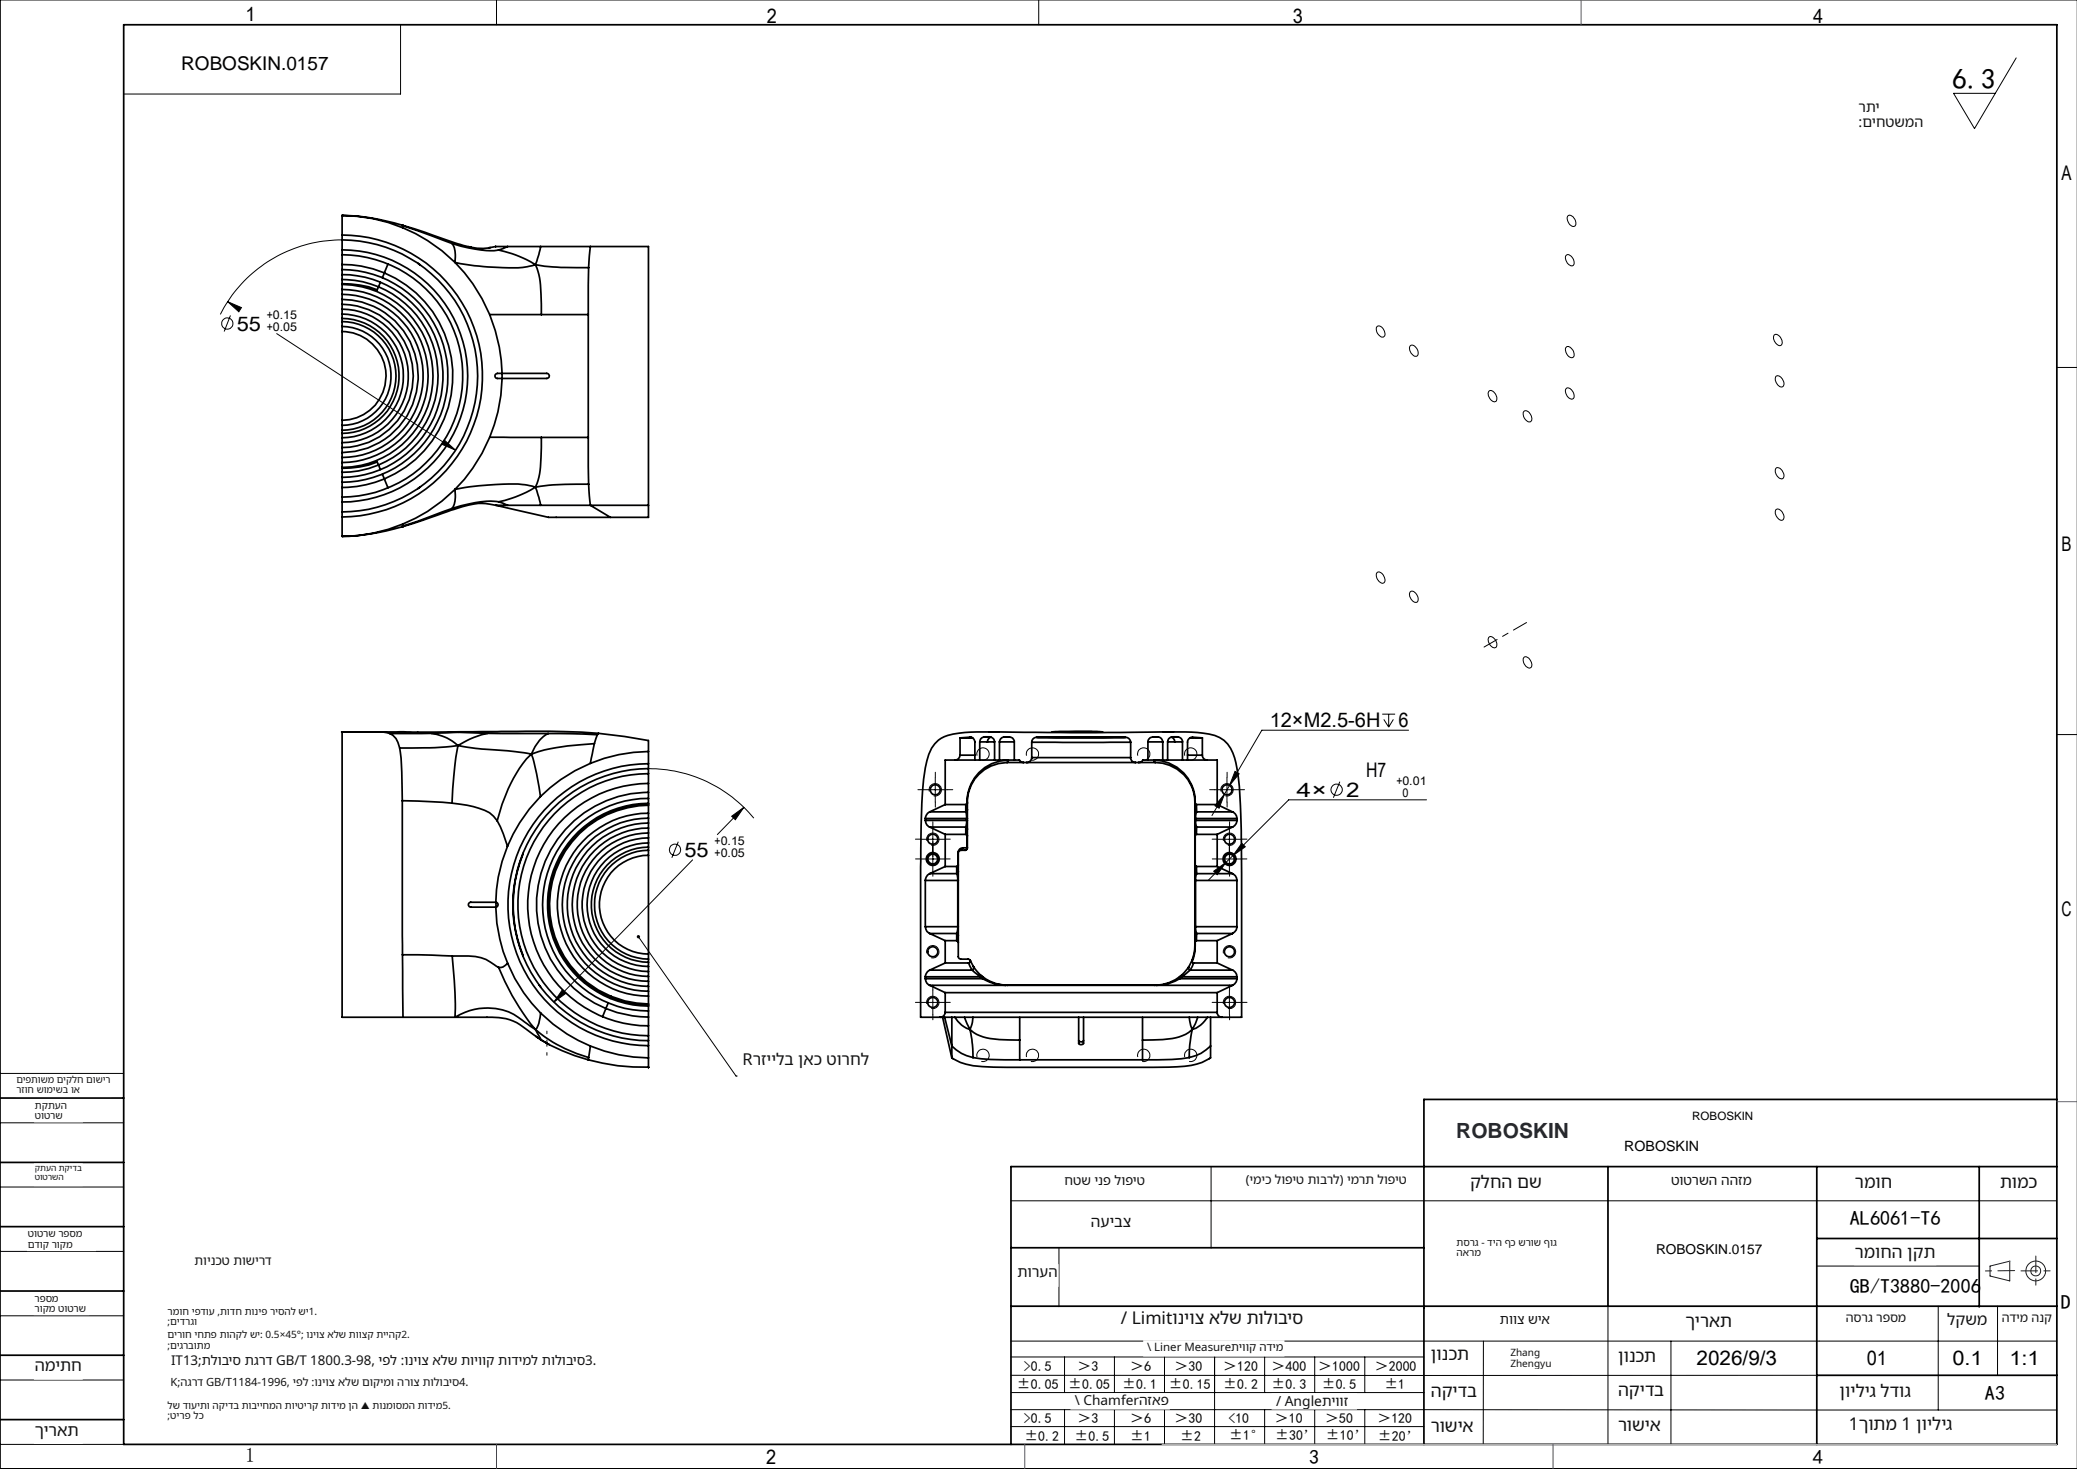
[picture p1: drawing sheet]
<svg xmlns="http://www.w3.org/2000/svg" width="420mm" height="297mm" viewBox="0 0 420 297" stroke-linecap="round" stroke-linejoin="round" font-family="sans-serif">
<g fill="none" stroke="#000" stroke-width=".2">
<path d="M100.4 0v5M210 0v5M420 0h-419.9v297h419.9M81 5v14h-56M407.7 11.7l-8.4 14.3-4.3-7.1h8.5M69.2 48.5a27.5 27.5 0 0 0-24.6 15.1M316.7 51.6a1.13 1.13 0 0 1 1.5 1.1l.1 .1a.64 .64 0 0 1-.3 .9 .64 .64 0 0 1-.9-.3l-.4-.8-.2-.6zM317.1 43.6a1.44 1.44 0 0 1 1.6 1.8 .68 .68 0 0 1-.7 .4 .68 .68 0 0 1-.6-.4l-.4-.9a.79 .79 0 0 1 .1-.9zM46 61l2.1 1.3M46 61l2.8 1.2-.5 .8zM46.6 63.8l-1.3 3.2M56 67.4l36.1 23.6"/>
<path d="M278.5 66a1.46 1.46 0 0 1 1.5 1.8 .69 .69 0 0 1-.6 .4 .69 .69 0 0 1-.6-.5l-.5-1v-.5zM285.3 69.8a1.4 1.4 0 0 1 1.2 2.2 1.56 1.56 0 0 1-1.5-1.7zM301 79.2a.87 .87 0 0 1 1.4 .5l.3 .7a.65 .65 0 0 1-.4 .8 .65 .65 0 0 1-.8-.3l-.5-.9zM316.6 70.3a.73 .73 0 0 1 1.3 .3 1.1 1.1 0 0 1 0 1.7 1.63 1.63 0 0 1-1.3-2zM316.6 78.7a.82 .82 0 0 1 1.4 .4 .97 .97 0 0 1-.2 1.6 1.74 1.74 0 0 1-1.2-2zM358.7 67.8a1.09 1.09 0 0 1 1.6 .8l.1 .3a.64 .64 0 0 1-.3 .9 .64 .64 0 0 1-.9-.3l-.5-.9zM359.1 76.1a1.09 1.09 0 0 1 1.5 .9l.1 .1a.7 .7 0 0 1-.2 1.1 .7 .7 0 0 1-1-.4l-.5-1zM415.9 74.3h4.1M89.9 89l2.2 2-2.8-1.2zM308.2 83.2a1.13 1.13 0 0 1 1.5 .9v.2a.66 .66 0 0 1-.2 1 .66 .66 0 0 1-1-.4l-.4-.8-.1-.7zM359.1 94.7a1.04 1.04 0 0 1 1.5 .9l.1 .1a.69 .69 0 0 1-.2 1.1 .69 .69 0 0 1-1-.4l-.5-1zM278.4 115.8a1.13 1.13 0 0 1 1.6 1v.1a.67 .67 0 0 1-.2 1 .67 .67 0 0 1-1-.4l-.5-1.1z"/>
<path d="M285.3 119.6a1.46 1.46 0 0 1 1.4 1.8 .69 .69 0 0 1-.6 .4 .69 .69 0 0 1-.6-.5l-.5-.8v-.5zM359.1 103.1a1.09 1.09 0 0 1 1.5 .9l.1 .1a.69 .69 0 0 1-.2 1 .69 .69 0 0 1-1-.4l-.5-.9zM301.1 128.8a1.22 1.22 0 0 1 1.5 1.2l.1 .1a.65 .65 0 0 1-.4 .9 .65 .65 0 0 1-.8-.4l-.5-1-.1-.4zM308.2 132.9a1.13 1.13 0 0 1 1.5 1v.2a.67 .67 0 0 1-.2 .9 .67 .67 0 0 1-1-.3l-.5-1.1zM131.1 155.4a27.5 27.5 0 0 1 21.3 10M186.6 159.7h5M189.1 157.2v5M197.6 152.8a1.26 1.26 0 0 1 1.1-1.6 1.26 1.26 0 0 1 1.3 1.4 1.26 1.26 0 0 1-1.6 1.1M207.6 152.8a1.26 1.26 0 0 1 1.1-1.6 1.26 1.26 0 0 1 1.3 1.4 1.26 1.26 0 0 1-1.5 1.1M230.1 152.8a1.25 1.25 0 0 1 1.1-1.6 1.25 1.25 0 0 1 1.3 1.4 1.25 1.25 0 0 1-1.5 1.1M239.6 152.8a1.26 1.26 0 0 1 1.1-1.6 1.26 1.26 0 0 1 1.3 1.4 1.26 1.26 0 0 1-1.5 1.1M245.6 159.7h5"/>
<path d="M248.1 157.2v5M248.6 158.8l-1 1.7M249.7 156l.9 .5-2 2.3zM270.9 158l-1.3 3.3M279.5 144.4h2.6M279.8 145.4l1 1.6M280.8 144.4v2.6M281.8 145.4l-1 1.6M284.8 147.6h-29.6l-6.6 11.2M415.9 148.5h4.1M137.2 170.2l-1.3 3.2M140.1 173.8l-28.1 28.8"/>
<path d="M148 165l2.4-1.8-1.7 2.5zM150.4 163.2l-5.3 5.5M186.1 169.7h5M186.1 173.7h5M187.4 170a1.25 1.25 0 0 1 1.1-1.6 1.25 1.25 0 0 1 1.4 1.3 1.25 1.25 0 0 1-1.6 1.2M187.9 160a1.25 1.25 0 0 1 1.1-1.5 1.25 1.25 0 0 1 1.4 1.3 1.25 1.25 0 0 1-1.6 1.1M188.6 167.2v9M245.4 176.1l2.5-1.7-1.8 2.4zM246.1 169.7h5M246.1 173.7h5M246.9 160a1.26 1.26 0 0 1 1.1-1.6 1.26 1.26 0 0 1 1.4 1.4 1.26 1.26 0 0 1-1.6 1.1M247.4 170a1.26 1.26 0 0 1 1.1-1.6 1.26 1.26 0 0 1 1.4 1.4 1.26 1.26 0 0 1-1.6 1.1"/>
<path d="M247.6 160.5l-2.5 4.4M247.6 160.5l-1.1 2.9-.8-.5zM247.9 174.4l-3.5 3.5M248.6 167.2v9M249.3 173l-1.4 1.4M251.1 170.5l.7 .7-2.5 1.8zM288.5 161.7h-27.9l-11.3 11.3M129.1 189.4l19.7 28.2h26.5M187.4 192.8a1.25 1.25 0 0 1 1.1-1.6 1.25 1.25 0 0 1 1.4 1.3 1.25 1.25 0 0 1-1.6 1.1M247.4 192.8a1.26 1.26 0 0 1 1.1-1.6 1.26 1.26 0 0 1 1.4 1.3 1.26 1.26 0 0 1-1.6 1.1M0 217h25M113.7 200.1l.8 .7-2.5 1.8z"/>
<path d="M186.1 202.7h5M187.4 203a1.25 1.25 0 0 1 1.1-1.6 1.25 1.25 0 0 1 1.4 1.4 1.25 1.25 0 0 1-1.6 1.1M188.6 200.2v5M197.6 213.7a1.26 1.26 0 0 1 1.1-1.6 1.26 1.26 0 0 1 1.3 1.4 1.26 1.26 0 0 1-1.6 1.1M207.6 213.7a1.26 1.26 0 0 1 1.1-1.6 1.26 1.26 0 0 1 1.3 1.4 1.26 1.26 0 0 1-1.5 1.1M230.1 213.7a1.25 1.25 0 0 1 1.1-1.6 1.25 1.25 0 0 1 1.3 1.4 1.25 1.25 0 0 1-1.5 1.1M239.6 213.7a1.26 1.26 0 0 1 1.1-1.6 1.26 1.26 0 0 1 1.3 1.4 1.26 1.26 0 0 1-1.5 1.1M246.1 202.7h5M247.4 203a1.25 1.25 0 0 1 1.1-1.6 1.25 1.25 0 0 1 1.4 1.4 1.25 1.25 0 0 1-1.6 1.1M248.6 200.2v5M0 227h25M0 240h25"/>
<path d="M244.9 236v16.3M0 253h25M204.4 242.8h211.5M214.1 252.4v11.8M367.4 256h32.8M0 266h25M0 279h25M204.4 271.1h211.5M204.4 278.1h163M204.4 274.4h83.5M215.3 274.4v7.1M225.4 274.4v7.1"/>
<path d="M235.5 274.4v7.1M245.6 274.4v17.6M255.7 274.4v7.1M265.9 274.4v7.1M276 274.4v7.1M300 271.1l-.1 21M325.2 264.1v27.9M337.9 271.1v20.9M391.9 264.1v21M403.9 264.1v14M0 292h25M204.4 285l211.5 .1"/>
<path d="M204.4 288.4h83.5M204.5 281.5h83.5M215.3 285v7M225.4 285v7M235.5 285v7M255.7 285v7M265.9 285v7M276 285v7M287.9 292h128"/>
<circle cx="46" cy="65.4" r="1.13"/>
<circle cx="270.3" cy="159.7" r="1.14"/>
<circle cx="136.5" cy="171.8" r="1.14"/>
</g>
<g fill="none" stroke="#191924" stroke-width=".2">
<path d="M402.4 256l4-1v4l-4-1z"/>
<circle cx="411.7" cy="257" r="1"/>
<circle cx="411.7" cy="257" r="2"/>
</g>
<path d="M110.6 208.5v4.8" fill="none" stroke="#000" stroke-width=".2" stroke-dasharray="30.5 1.3 1.3 1.3" stroke-dashoffset="29.9"/>
<path d="M308.7 125.9l-8.6 4.9" fill="none" stroke="#000" stroke-width=".2" stroke-dasharray="30.5 1.3 1.3 1.3" stroke-dashoffset="27.4"/>
<g fill="none" stroke="#000" stroke-width=".35">
<path d="M25 5h390.9v287h-390.9zM69.2 43.6a41.5 41.5 0 0 1 12.2 1.9M69.2 48.5a27.5 27.5 0 0 1 27.4 27.5 27.5 27.5 0 0 1-27.4 27.5M69.2 47.5a28.5 28.5 0 0 1 28.4 28.5 28.5 28.5 0 0 1-28.4 28.5M69.2 47.5v1M69.2 43.6a32 32 0 0 1 12.3 2.5M69.2 43.6h.1M69.2 51.5a24.5 24.5 0 0 1 24.4 24.5 24.5 24.5 0 0 1-24.4 24.5M69.2 50.5a25.5 25.5 0 0 1 25.4 25.5 25.5 25.5 0 0 1-25.4 25.5M69.2 50.5v1M69.2 54.5a21.5 21.5 0 0 1 21.4 21.5 21.5 21.5 0 0 1-21.4 21.5M69.2 55.5a20.5 20.5 0 0 1 20.4 20.5 20.5 20.5 0 0 1-20.4 20.5"/>
<path d="M69.2 59.5a16.5 16.5 0 0 1 16.4 16.5 16.5 16.5 0 0 1-16.4 16.5M69.2 58.5a17.5 17.5 0 0 1 17.4 17.5 17.5 17.5 0 0 1-17.4 17.5M69.2 56.5a19.2 19.2 0 0 1 7.4 1.5M69.2 55.5v1M69.2 57.5a18.5 18.5 0 0 1 18.4 18.5 18.5 18.5 0 0 1-18.4 18.5M69.2 57.5v1M69.2 59.5v1M69.2 53.5a21.6 21.6 0 0 1 8.5 1.7M69.2 53.5v1M69.2 57.4a19.3 19.3 0 0 1 7.1 1.2l.3-.6M69.2 43.6v3.9M69.2 48.5v2"/>
<path d="M69.2 51.5v2M69.2 54.5v1M69.2 56.5v1M69.2 58.5v1M76.6 58a19.5 19.5 0 0 1 12 18 19.5 19.5 0 0 1-12 18M76.9 57.1l-.3 .9M77.7 55.2l-.4 1M77.7 55.2a22.6 22.6 0 0 1 13.9 20.8 22.6 22.6 0 0 1-13.9 20.8M78.5 53.4l-.8 1.8M81.4 45.5l4.4 1.4 6.3 2.2 3.2 .9M81.4 45.5h.1M81.4 45.5v.1"/>
<path d="M81.4 45.6l.1 .5M81.4 45.6l10 3.6M81.5 46.1a32.6 32.6 0 0 1 10.5 7M84.5 53.2l.5 .4M91.4 49.2a5.9 5.9 0 0 1 .6 3.9M91.4 49.2a21.8 21.8 0 0 0 9.4 1.3M92 53.1a32.7 32.7 0 0 1 7 10.5M92 53.1a51.9 51.9 0 0 0 14.6 .8l1.7-.4M99.2 50.1h-.4M100.2 49.8a11.6 11.6 0 0 1-5.5 .1M100.2 49.8h.1M100.3 49.8h2.4"/>
<path d="M100.8 50.5a23.2 23.2 0 0 1 7.5 3M102.7 49.8l-1.9 .7M102.7 49.8h6.6M108.3 53.5l.5 1.4 .4 2 .3 6.7M108.3 53.5a49.2 49.2 0 0 0 10.7 .6M109.3 49.8l-1 3.7M109.3 49.8h10.1M119 54.1v9.5M119.4 49.8l-.4 4.3M119.4 49.8h11.7v52.4M69.2 63.5a12.5 12.5 0 0 1 12.4 12.5 12.5 12.5 0 0 1-12.4 12.5M69.2 64.4a11.6 11.6 0 0 1 11.5 11.6 11.6 11.6 0 0 1-11.5 11.6"/>
<path d="M69.2 63.5v.9M69.2 66a10 10 0 0 1 9.9 10 10 10 0 0 1-9.9 10M69.2 65a11 11 0 0 1 10.9 11 11 11 0 0 1-10.9 11M69.2 65v1M69.2 62.5a13.5 13.5 0 0 1 13.4 13.5 13.5 13.5 0 0 1-13.4 13.5M69.2 60.5a15.5 15.5 0 0 1 15.4 15.5 15.5 15.5 0 0 1-15.4 15.5M69.2 61.5a14.5 14.5 0 0 1 14.4 14.5 14.5 14.5 0 0 1-14.4 14.5M69.2 61.5v1M69.2 67a9 9 0 0 1 8.9 9 9 9 0 0 1-8.9 9M69.2 66v1M69.2 60.5v1M69.2 62.5v1"/>
<path d="M69.2 64.4v.6M69.2 67v18M99 63.6a33.6 33.6 0 0 1 2.5 11.9M99 63.6h10.5M101.5 75.5h9.1a.51 .51 0 0 1 .5 .5 .51 .51 0 0 1-.5 .5h-9.1M101.5 76.5a32.3 32.3 0 0 1-2.5 11.9M101.5 75.5v1M101.5 75.5h-.9a.51 .51 0 0 0-.5 .5 .51 .51 0 0 0 .5 .5h.9M109.5 63.6h9.5M119 63.6v24.8M69.2 87.6v.9M69.2 86v1"/>
<path d="M69.2 97.5v1.1M69.2 93.5v1M69.2 91.5v1M69.2 89.5v1M69.2 85v1M69.2 95.5v1M69.2 87v.6M69.2 88.5v1M69.2 90.5v1M69.2 92.5v1M69.2 94.5v1M69.2 96.5v1"/>
<path d="M69.2 98.6v1.9M76.6 94l.3 .9M76.6 94a18.7 18.7 0 0 1-7.4 1.5M76.6 94l-.3-.6a18.4 18.4 0 0 1-7.1 1.3M77.3 95.9l.4 .9M77.7 96.8a22.8 22.8 0 0 1-8.5 1.8M77.7 96.8l.8 1.8M85 98.4l-.5 .4M92 99a6 6 0 0 1-.6 3.8M92 99a31.1 31.1 0 0 1-10.5 6.9M99 88.4h10.5M99 88.4a32.7 32.7 0 0 1-7 10.6"/>
<path d="M108.3 98.5l1 3.7M108.3 98.5a20.3 20.3 0 0 0-8.1-.5 52.5 52.5 0 0 0-8.2 1M108.3 98.5a23.2 23.2 0 0 1-7.5 3M109.5 88.4l-.3 6.7-.4 2.1-.5 1.3M109.5 88.4h9.5M119 88.4v9.5M119 97.9l.4 4.3M119 97.9a55.7 55.7 0 0 0-10.7 .6M69.2 103.5v1M69.2 108.4h.1M69.2 100.5v1M69.2 101.5v2"/>
<path d="M69.2 104.5v3.9M81.4 106.5a45.6 45.6 0 0 1-12.2 1.9M81.4 106.5h.1M81.4 106.4v.1M81.5 105.9a32 32 0 0 1-12.3 2.5M81.5 105.9l-.1 .5M91.4 102.8l-10 3.6M100.3 102.2h2.4M100.8 101.5l1.9 .7M100.8 101.5a17.8 17.8 0 0 0-7.6 .8l-1.8 .5M102.7 102.2h6.6M109.3 102.2h10.1"/>
<path d="M119.4 102.2h11.7M119.4 102.2l4 2.4M123.4 104.6h-12.5l-10.6-2.4a13.1 13.1 0 0 0-8.5 .8l-10.4 3.5M131.1 102.2v2.4h-7.7M69.1 148h1.4M69.2 148l32.8-.1a241.7 241.7 0 0 1 19 .4M78.8 148.3a32.2 32.2 0 0 0-7.8-.3h-1.8v57.7h12.3M78.8 148.3a3.6 3.6 0 0 1 2 2.9M80.8 151.2l.4 3.4 .2 7.3M87.2 148.3h-8.4M87.2 148.3a9.5 9.5 0 0 1 5.4 2.4M87.2 148.3l3.2-.1a50.2 50.2 0 0 1 8.2 .1"/>
<path d="M92.6 150.7a72.4 72.4 0 0 1-11.8 .5M92.6 150.7a69.7 69.7 0 0 0-1.2 11.7M92.6 150.7l3.5 .6 6.6 .5 4.8 .7M98.6 148.3h12.2M98.6 148.3a18 18 0 0 0-6 2.4M107.5 152.5a25.8 25.8 0 0 0-6 10.1l-1 3.3M107.5 152.5a47.6 47.6 0 0 1 1.8 8.5M110.8 148.3l10 .3M110.8 148.3a7.5 7.5 0 0 0-3.3 4.2M119.4 154.3a31.1 31.1 0 0 0-10.1 6.7M120.2 150.4l-.8 3.9M120.2 150.4a43.1 43.1 0 0 0-12.7 2.1"/>
<path d="M120.8 148.6l-.6 1.8M121 148.3l5.3 .6 4.8 .8M121 148.3l-.2 .3M131.1 154.4a28.5 28.5 0 0 0-28.4 28.5 28.5 28.5 0 0 0 28.4 28.5M131.1 154.4v1a27.5 27.5 0 0 0-27.4 27.5 27.5 27.5 0 0 0 27.4 27.5M131.1 151.9a31.4 31.4 0 0 0-11.7 2.4M131.1 149.7v2.2M131.1 156.4a26.5 26.5 0 0 0-26.4 26.5 26.5 26.5 0 0 0 26.4 26.5M131.1 155.5v.9M131.1 158.4a24.5 24.5 0 0 0-24.4 24.5 24.5 24.5 0 0 0 24.4 24.5M131.1 151.9v2.5M131.1 156.4v3.8"/>
<path d="M193.1 153.7h4M193.1 153.7h-2v9M194.1 149.2l2-.2a.99 .99 0 0 1 1 1v3.7M194.1 152.7a1.02 1.02 0 0 1-1 1M194.1 149.2h1.9M194.1 152.7h3M194.1 149.2v3.5M196.2 149l.4 .2h-.6M196.6 149.2h-.6M197.1 153.7h1M198.1 150h1.6M198.1 153.7h3"/>
<path d="M198.1 150v3.7M199.1 149a1.04 1.04 0 0 0-1 1M199.1 149h1M200 148h2M200 149h.1M200 148l28.9 .1a122.5 122.5 0 0 1 14.4 .1 6.3 6.3 0 0 1 6.4 5 57.3 57.3 0 0 1 1.3 13.6l.1 38.9h-4M200 148a25.4 25.4 0 0 0-9 .9 6.3 6.3 0 0 0-3.6 4.9 72.2 72.2 0 0 0-1.2 15.5v36.4h3.9M200.1 149a1.08 1.08 0 0 1 1 1v3.7M200.4 149a.96 .96 0 0 0-.7 1M201.1 150h-1.4M201.1 153.7h1M202.1 153.7h3"/>
<path d="M202.1 150h3M202.1 150v3.7M203.1 149a1.01 1.01 0 0 0-1 1M203.1 149h.3M203.1 149h1a.95 .95 0 0 1 1 1v3.7M203.6 154.2l.3-.5a8.4 8.4 0 0 0-8.4 8.5M203.6 154.2a8 8 0 0 0-8 8M203.6 154.2h3.4M205.1 153.7h1l.6 .4 .3 .1M207 154.2h.6M207.6 154.2h22M208.6 150.1h20"/>
<path d="M208.6 153.2h20M208.6 153.2a1.02 1.02 0 0 1-1 1M208.6 150.1v3.1M209.6 149.1a.96 .96 0 0 0-1 1M209.6 149.1h18M209.8 149.1h17.6M212.7 148l4.9-.2 5.4 .2M227.6 149.1a1.01 1.01 0 0 1 1 1M228.6 153.2a.96 .96 0 0 0 1 1M228.6 150.1v3.1M229.6 154.2h.7M230.3 154.2h3.3"/>
<path d="M232.1 150a1.01 1.01 0 0 1 1-1h1a1.01 1.01 0 0 1 1 1M232.1 153.7h3M232.1 153.7h-1l-.5 .4-.3 .1M232.1 150h3M232.1 150v3.7M233.6 154.2l-.2-.5a8.4 8.4 0 0 1 8.3 8.5M233.6 154.2a8 8 0 0 1 8 8M235.1 150v3.7M235.1 153.7h1M235.3 148h1.8M236.1 153.7h3M236.1 150h1.5"/>
<path d="M236.9 149a.96 .96 0 0 1 .7 1M237.1 149h1M237.6 150h1.5M238.1 149a1.82 1.82 0 0 0-1.8 .4l-.2 .6v3.7M238.1 149a1.02 1.02 0 0 1 1 1M239.1 153.7h1M239.1 150v3.7M240.1 153.7h4M240.1 152.7h3M240.6 149.2h.6M240.7 149.2h.5M241.2 149.2h1.9"/>
<path d="M243.1 152.7a.96 .96 0 0 0 1 1M243.1 149.2l-1.9-.2a.96 .96 0 0 0-1.1 1v3.7M243.1 149.2v3.5M244.1 153.7h2v9M81.4 161.9v31.1M81.4 161.9l10 .5M91.4 162.4a19.5 19.5 0 0 1 7.6 1.9l1.5 1.6M100.5 165.9l1.3 2.7 .8 2.5M102.6 171.1a30 30 0 0 0-2.3 11.3M105.7 172.6h.1a27.4 27.4 0 0 0 0 20.6h-.1M109.3 161a31.6 31.6 0 0 0-6.7 10.1M131.1 160.2a22.7 22.7 0 0 0-22.2 18.3 22.7 22.7 0 0 0 13.6 25.4"/>
<path d="M131.1 160.2v1.2M131.1 171.3a11.6 11.6 0 0 0-11.5 11.6 11.6 11.6 0 0 0 11.5 11.7M131.1 170.4a12.5 12.5 0 0 0-12.4 12.5 12.5 12.5 0 0 0 12.4 12.5M131.1 170.4v.9M131.1 171.9a11 11 0 0 0-10.9 11 11 11 0 0 0 10.9 11M131.1 172.9a10 10 0 0 0-9.9 10 10 10 0 0 0 9.9 10M131.1 171.9v1M131.1 166.4a16.5 16.5 0 0 0-16.4 16.5 16.5 16.5 0 0 0 16.4 16.5M131.1 165.4a17.5 17.5 0 0 0-17.4 17.5 17.5 17.5 0 0 0 17.4 17.5M131.1 169.4a13.5 13.5 0 0 0-13.4 13.5 13.5 13.5 0 0 0 13.4 13.5M131.1 162.4a20.5 20.5 0 0 0-20.4 20.5 20.5 20.5 0 0 0 20.4 20.5M131.1 161.4a21.5 21.5 0 0 0-21.4 21.5 21.5 21.5 0 0 0 21.4 21.5"/>
<path d="M131.1 162.6a20.3 20.3 0 0 0-19.8 16.4 20.3 20.3 0 0 0 12.1 22.6M131.1 162.8a20.1 20.1 0 0 0-19.6 16.2 20.1 20.1 0 0 0 12 22.4M131.1 168.4a14.5 14.5 0 0 0-14.4 14.5 14.5 14.5 0 0 0 14.4 14.5M131.1 168.4v1M131.1 167.4a15.5 15.5 0 0 0-15.4 15.5 15.5 15.5 0 0 0 15.4 15.5M131.1 166.4v1M131.1 164.4a18.5 18.5 0 0 0-18.4 18.5 18.5 18.5 0 0 0 18.4 18.5M131.1 164.4v1M131.1 161.4v3M131.1 165.4v1M131.1 167.4v1M131.1 169.4v1"/>
<path d="M131.1 171.3v.6M131.1 172.9v20M187.1 165.9a1.43 1.43 0 0 0 .9 1.3M187.1 165.5h8.4M187.1 178h6.6M187.1 165.9h8.4M187.1 165.5v.4M187.1 178v9.4M188 164.1a1.63 1.63 0 0 0-.9 1.4M188 176.6a1.62 1.62 0 0 0-.9 1.4M188 164.1h7.3M188 176.6h5.5"/>
<path d="M188 167.2h7.3M188 167.2l3.1 1.5M191.1 168.7h4.2M191.1 175.2h2.4M191.1 162.7h4.2M191.1 168.7v6.5M191.1 162.7l-3.1 1.4M191.1 175.2l-3.1 1.4M193.5 176.6l.2 1.4M193.5 175.2v1.4M193.7 178h.1M193.7 178v9.4"/>
<path d="M193.7 175l-.2 .2M193.7 172.4h.1M193.7 172.4v2.6M193.8 174.9l-.1 .1M193.8 176.2l-.3 .4M193.8 176.2v1.8M193.8 172.4v3.8M193.8 178v9.4M194.3 171.9l-.3 .1-.2 .4M194.3 171.9h.8M194.7 171.4h.8M194.7 171.4a1.01 1.01 0 0 0-1 1"/>
<path d="M194.7 171.4l-.1 .4-.3 .1M195.3 164.1l.2 1.4M195.3 167.2v1.5M195.3 162.7v1.4M195.3 168.7l.2 .1M195.3 167.2l.3 .5M195.5 165.9l-.2 1.3M195.5 165.5h.1M195.5 165.9h.1M195.5 165.5v.4M195.5 162.6l-.2 .1M195.5 171.4l-.1 .4-.3 .1"/>
<path d="M195.5 162.2h.1M195.5 168.8l.1 .2M195.5 171.4h.1M195.5 162.2v.4M195.5 168.8v2.6M195.6 163.7l-.3 .4M195.6 162.3l-.1 .3M195.6 171.4l-.1 .3-.4 .2M195.6 163.7v1.8M195.6 165.9v1.8M195.6 162.2v1.5M195.6 165.5v.4"/>
<path d="M195.6 167.7v3.7M241.6 162.2h.1M241.6 162.3l.1 .3M241.6 163.7l.2 .3 .2 .1M241.6 174.9l.1 .2M241.6 176.2l.2 .3 .2 .1M241.6 165.9h.2M241.6 165.9v1.8M241.6 165.5h.2M241.6 163.7v1.8M241.6 178h.2M241.6 176.2v1.8"/>
<path d="M241.6 162.2v1.5M241.6 165.5v.4M241.6 167.7v8.5M241.6 178v9.4M241.7 162.6l.2 .1M241.7 175.1l.2 .1M241.7 168.8l-.1 .2M241.7 162.2v.4M241.7 168.8v6.3M241.8 165.5h8.3M241.8 165.9h8.3M241.8 178h8.3"/>
<path d="M241.8 165.9l.2 1.3M241.8 165.5v.4M241.8 178v9.4M241.9 162.7h4.2M241.9 168.7l-.2 .1M241.9 168.7h4.2M241.9 175.2h4.2M241.9 162.7l.1 1.4M241.9 175.2l.1 1.4M242 167.2h7.2M242 164.1l-.2 1.4M242 164.1h7.2"/>
<path d="M242 176.6l-.2 1.4M242 176.6h7.2M242 167.2l-.1 1.5M242 167.2l-.2 .1-.2 .4M246.1 168.7v6.5M246.1 175.2l3.1 1.4M246.1 162.7l3.1 1.4M249.2 176.6a1.44 1.44 0 0 1 .9 1.4M249.2 164.1a1.43 1.43 0 0 1 .9 1.4M249.2 167.2l-3.1 1.5M250.1 165.9a1.44 1.44 0 0 1-.9 1.3M250.1 165.5v.4"/>
<path d="M250.1 178v9.4M81.4 193l.1 12.7M81.4 193l10 .3M91.4 193.3a17.5 17.5 0 0 1 6.9 .7l2.5 1.6M91.4 193.3a78.2 78.2 0 0 1 .6 12.4M100.2 182.4h-5a.49 .49 0 0 0-.5 .5 .49 .49 0 0 0 .5 .5h5M100.2 182.4h.1M100.2 183.4h.1M100.3 183.4a31 31 0 0 0 2.4 11.4M100.3 182.4a.5 .5 0 0 1 .4 .5 .5 .5 0 0 1-.4 .5M100.3 182.4v1M100.8 195.6a47.6 47.6 0 0 0 7.5 12.5"/>
<path d="M102.7 194.8a1.83 1.83 0 0 1-1.9 .8M102.7 194.8a30.7 30.7 0 0 0 6.6 10M109 199.2h.1M109.2 199.4l.1 .1M131.1 194.6v.8M131.1 192.9v1M131.1 196.4v1M131.1 198.4v1M131.1 193.9v.7M131.1 195.4v1M131.1 197.4v1M131.1 199.4v1"/>
<path d="M187.1 197.9a1.43 1.43 0 0 0 .9 1.3M187.1 187.4a1.44 1.44 0 0 0 .9 1.3M187.1 197.9h11.6M187.1 197.5h11.2M187.1 187.4h6.6M187.1 197.5v.4M188 196.1a1.63 1.63 0 0 0-.9 1.4M188 188.7h5.5M188 196.1h8.6M188 199.2h15.3M188 199.2l3.1 1.5M188 188.7l3.1 1.5"/>
<path d="M191.1 194.7h4.8M191.1 190.2h2.4M191.1 190.2v4.5M191.1 194.7l-3.1 1.4M193.5 188.7v1.5M193.5 190.2h.2l.1 .3M193.5 188.7l.3 .5M193.7 187.4l-.2 1.3M193.7 187.4h.1M193.8 189.2v4.2a1.03 1.03 0 0 0 1.4 .5h.6l.4 .3M193.8 187.4v1.8M195.9 194.7l.7 1.4"/>
<path d="M196.2 194.2v.3l-.3 .2M196.2 194.2l.6 1.2M196.6 196.1l1.7 1.4M196.8 195.4a.49 .49 0 0 1-.2 .7M196.8 195.4l1.5 1.7M198.3 197.1v.4M198.3 197.5l.4 .4M198.3 197.1l.4 .3M198.7 197.9a9.9 9.9 0 0 0 4.6 1.3M198.7 197.4v.5M198.7 197.4a8 8 0 0 0 4.6 1.8M203.3 199.2h.1"/>
<path d="M203.3 199.2h.3M203.3 199.2h.4M203.6 199.2h.1M203.6 199.2h30M203.7 199.2h29.8M233.5 199.2h.4M233.6 199.2h-.1M233.6 199.2h.4M233.9 199.2h15.3M234 199.2h-.1M238.5 197.9a9.3 9.3 0 0 1-4.6 1.3M238.5 197.9h11.6"/>
<path d="M238.6 197.4l-.1 .5M238.6 197.4a8.2 8.2 0 0 1-4.6 1.8M239 197.5h11.1M239 197.1v.4M239 197.5l-.5 .4M239 197.1l-.4 .3M240.4 195.4a.45 .45 0 0 0 .3 .7M240.4 195.4l-1.4 1.7M240.7 196.1l-1.7 1.4M240.7 196.1h8.5M241.1 194.5l.3 .2M241.1 194.2v.3"/>
<path d="M241.1 194.2l-.7 1.2M241.4 194.7l-.7 1.4M241.4 194.7h4.7M241.6 191.2a7.6 7.6 0 0 1-.5 3M241.6 191.2h.1M241.6 187.4h.2M241.6 187.4v1.8M241.6 189.2v2M241.7 191.2a8.3 8.3 0 0 1-.6 3.3M241.7 190.3l-.1 .2M241.7 190.3v.9M241.8 187.4l.2 1.3"/>
<path d="M241.8 187.4h8.3M241.9 190.2l-.2 .1M241.9 190.2h4.2M242 188.7h7.2M242 188.7l-.1 1.5M242 188.7l-.4 .5M246.1 190.2v4.5M246.1 194.7l3.1 1.4M249.2 196.1a1.43 1.43 0 0 1 .9 1.4M249.2 199.2l-3.1 1.5M249.2 188.7l-3.1 1.5M250.1 197.9a1.44 1.44 0 0 1-.9 1.3"/>
<path d="M250.1 187.4a1.44 1.44 0 0 1-.9 1.3M250.1 197.5v.4M81.5 205.7h10.5M92 205.7h1.9a50.1 50.1 0 0 1 8.4 .2l.7 .3a15.4 15.4 0 0 1 4.8 3l1.7 1.1M92 205.7a12 12 0 0 1 14.6 1.3l1.7 1.1M108.3 208.1a27.3 27.3 0 0 0 10.7 5.7M108.3 208.1l1.2 2.2M108.3 209.5l.7 .4M109.1 210l.4 .3M109.3 204.8l-.3 2.1-.5 1-.2 .2M109.3 204.8a31 31 0 0 0 10.1 6.7M109.5 210.3a38.4 38.4 0 0 0 9.5 4"/>
<path d="M109.5 210.3l.4 .2M110 210.6l1.1 .6M119 214.3a40.3 40.3 0 0 0 12.2 1.5M119 213.8v.5M119.4 211.5l-.4 2.3M119.4 211.5a31.4 31.4 0 0 0 11.7 2.4M122.5 203.9a22.8 22.8 0 0 0 8.6 1.7M122.5 203.9l-.7 1.7M123 202.8l-.5 1.1M123.4 201.6l2.9 1 2.4 .5 2.4 .1M123.4 201.6v.3M123.5 201.4l-.1 .2"/>
<path d="M123.5 201.4l2.9 1 2.4 .4 2.3 .2M131.1 210.4v1M131.1 213.9v2v-.1M131.1 209.4v1M131.1 204.4v1.2M131.1 200.4v1M131.1 201.4v3M131.1 205.6v3.8M131.1 211.4v2.5M190.1 205.7h57M190.6 205.7l1.9 8.2M191 205.7l1.5 5.8"/>
<path d="M191.1 204.7a1.02 1.02 0 0 1-1 1M191.1 200.7h55M191.1 204.7h55M191.1 200.7v4M192.5 205.7v5.8M192.5 211.5a8.1 8.1 0 0 0 4.2 2.3M192.5 211.5v2.4M193.1 205.7l1 1.2a4.6 4.6 0 0 0 2 1.2M195.1 205.7l1 2.4M196.1 208.1a8.7 8.7 0 0 0 6 2.1l4.1 .1M196.1 208.1l.5 3.1 .1 2.6M196.7 205.7l-.1 1.3-.5 1.1"/>
<path d="M196.7 213.8a49.1 49.1 0 0 0 9.5 .5M206.2 210.3v4M206.2 205.7v4.6M206.2 214.3h24.8M218.1 205.7v5.2a.56 .56 0 0 0 1 0v-5.2M218.1 210.4a.57 .57 0 0 0 1 0M231 210.3v4M231 205.7v4.6M240.5 205.7l.3 1.6 .3 .8M240.5 213.8a48.5 48.5 0 0 1-9.5 .5M241.1 208.1a8.7 8.7 0 0 1-6 2.1l-4.1 .1M241.1 208.1l-.5 3.1-.1 2.6"/>
<path d="M242.2 205.7l-.5 1.3-.6 1.1M244.2 205.7l-1 1.2a5.1 5.1 0 0 1-2.1 1.2M244.8 211.5v2.4l-.3 .1a12.4 12.4 0 0 1-6.4 1.7l-34.5 .1a29.9 29.9 0 0 1-9.4-1l-1.7-.9M244.8 211.5a8.1 8.1 0 0 1-4.3 2.3M244.8 205.7v5.8M246.1 204.7a.96 .96 0 0 0 1 1M246.1 200.7v4M0 222h25M0 235h25M325.2 235.9v28.2M367.4 235.9v56.1M400.2 235.9v28.3"/>
<path d="M415.9 235.9h-211.5v56.1M415.9 222.3h-128v69.7M0 248h25M204.4 252.3h83.5M367.4 250.4h48.5M0 261h25M0 274h25M204.4 264.1h211.5M367.4 278.1h48.5M0 287h25"/>
<circle cx="189.1" cy="159.7" r="1.03"/>
<circle cx="248.1" cy="159.7" r="1.03"/>
<circle cx="188.6" cy="169.7" r="1.01"/>
<circle cx="188.6" cy="173.7" r=".99"/>
<circle cx="188.6" cy="173.7" r="1.31"/>
<circle cx="248.6" cy="173.7" r="1.3"/>
<circle cx="248.6" cy="173.7" r="1"/>
<circle cx="248.6" cy="169.7" r="1.03"/>
<circle cx="188.6" cy="192.4" r="1.01"/>
<circle cx="248.6" cy="192.4" r="1.03"/>
<circle cx="188.6" cy="202.7" r="1.01"/>
<circle cx="248.6" cy="202.7" r="1.03"/>
</g>
<path d="M407.4 256.9l-5.9 .1M408.7 256.9h6M411.7 253.9v6" fill="none" stroke="#191924" stroke-width=".2" stroke-dasharray="6.3 1.3 1.3 1.3" stroke-dashoffset="3"/>
<path d="M235 292h180.9" fill="none" stroke="#c0c0c0" stroke-width=".2"/>
<path d="M319.7 0v5M415.9 222.7h4.1M100.4 292v5M207.2 292v5M314 292v5" fill="none" stroke="#00f" stroke-width=".2"/>
<path d="M406.4 255h.1" fill="none" stroke="#0ff" stroke-width=".2"/>
<g fill="none" stroke="#000" stroke-width=".2" stroke-dasharray="30.5 1.3 1.3 1.3">
<path d="M186.6 159.7h-1M189.1 157.2v-1.1M191.6 159.7h1.1M245.6 159.7h-1M248.1 157.2v-1.1M250.6 159.7h1.1M186.1 169.7h-1M186.1 173.7h-1M188.6 167.2v-1.1M188.6 172.2v1M188.6 171.2v-1M188.6 176.2v1"/>
<path d="M189.1 162.2v1M191.1 169.7h1.1M191.1 173.7h1M246.1 169.7h-1M246.1 173.7h-1M248.1 162.2v1M248.6 167.2v-1.1M248.6 172.2v1M248.6 171.2v-1M248.6 176.2v1M251.1 169.7h1.1M251.1 173.7h1"/>
<path d="M186.1 202.7h-1M188.6 200.2v-1.1M188.6 205.2v1M191.1 202.7h1.1M246.1 202.7h-1M248.6 200.2v-1.1M248.6 205.2v1M251.1 202.7h1.1"/>
</g>
<g fill="#000">
<path d="M128.8 189.2l.3 .2-.2-.3a.33 .33 0 0 1 .5 .2 .33 .33 0 0 1-.4 .4 .33 .33 0 0 1-.2-.5z"/>
<path d="M113.7 200.1l-1.7 2.5 2.5-1.8zM148 165l.7 .7 1.7-2.5zM245.4 176.1l.7 .7 1.8-2.4zM251.1 170.5l-1.8 2.5 2.5-1.8zM247.6 160.5l-1.9 2.4 .8 .5zM249.7 156l-1.1 2.8 2-2.3zM89.9 89l-.6 .8 2.8 1.2zM46 61l2.3 2 .5-.8z"/>
<circle cx="119" cy="214.3" r=".17"/>
</g>
<g fill="#fff" stroke="#fff" stroke-width=".35">
<path d="M36.7 9.6h31v5.9h-31z"/>
<path d="M334.9 250.2h22.4v4.3h-22.4z"/>
<path d="M149.3 212.6h26.5v5.7h-26.5z"/>
<path d="M39.4 253.5h15.6v4.9h-15.6z"/>
<path d="M33.9 264.1h31.4v4.3h-31.4z"/>
<path d="M33.9 268.9h56v4.3h-56z"/>
<path d="M33.9 273.7h87.4v4.2h-87.4z"/>
<path d="M33.9 278.4h61.5v4.3h-61.5z"/>
<path d="M33.9 283.2h60.1v4.2h-60.1z"/>
<path d="M375.8 20.2h17.5v6h-17.5z"/>
<path d="M5.6 248.5h13.6v4.3h-13.6z"/>
<path d="M7 274.5h9.6v4.3h-9.6z"/>
<path d="M7 287.5h9.6v4.3h-9.6z"/>
<path d="M7 261.5h10.9v4.2h-10.9z"/>
<path d="M3.3 217.4h19.1v4.2h-19.1z"/>
<path d="M7 235.4h9.6v4.2h-9.6z"/>
<path d="M7.1 222.5h9.5v4.2h-9.5z"/>
<path d="M294.5 250.2h24.5v4.3h-24.5z"/>
<path d="M404.4 237.3h8.2v4.2h-8.2z"/>
<path d="M215.3 237.3h16.3v4.2h-16.3z"/>
<path d="M251.9 237.3h32.6v4.2h-32.6z"/>
<path d="M205.7 255.8h8.2v4.2h-8.2z"/>
<path d="M220.6 245.5h8.2v4.3h-8.2z"/>
<path d="M375.1 237.3h16.3v4.3h-16.3z"/>
<path d="M337.9 237.3h16.3v4.3h-16.3z"/>
<path d="M342.2 224.2h50.8v4.4h-50.8z"/>
<path d="M297.3 237.3h16.3v4.2h-16.3z"/>
<path d="M404.8 265.2h10.2v4.2h-10.2z"/>
<path d="M393.7 265.2h8.2v4.2h-8.2z"/>
<path d="M289.3 272h10.2v4.2h-10.2z"/>
<path d="M303.3 265.5h10.2v4.2h-10.2z"/>
<path d="M289.3 279.5h10.2v4.2h-10.2z"/>
<path d="M327.2 286.5h10.2v4.3h-10.2z"/>
<path d="M373 286.3h36.6v4.2h-36.6z"/>
<path d="M327.2 279.4h10.2v4.2h-10.2z"/>
<path d="M373.2 265.2h12.3v4.2h-12.3z"/>
<path d="M289.3 286.6h10.2v4.2h-10.2z"/>
<path d="M305.4 272.5h12.2v4.3h-12.2z"/>
<path d="M231.3 271.1h28.3v3h-28.3z"/>
<path d="M216.6 281.9h19.8v2.9h-19.8z"/>
<path d="M257.3 281.9h16.9v2.9h-16.9z"/>
<path d="M225.7 264.7h39.5v5.2h-39.5z"/>
<path d="M372 279.5h16.3v4.2h-16.3z"/>
<path d="M340.8 265.5h10.2v4.2h-10.2z"/>
<path d="M327.2 272.5h10.2v4.3h-10.2z"/>
<path d="M375.1 251.4h16.3v4.2h-16.3z"/>
<path d="M328.5 229.2h78.3v4.4h-78.3z"/>
<path d="M342.2 223.6h51.5v3.6h-51.5z"/>
</g>
<text font-size="5.8" x="394.8" y="18">6.3</text>
<text font-size="4.2" fill="#1f2633" x="294.5" y="230">ROBOSKIN</text>
<g font-size="4.1">
<text x="49.6" y="4.3">1</text>
<text x="155.1" y="4.6">2</text>
<text x="261.4" y="4.6">3</text>
<text x="366.6" y="4.6">4</text>
<text x="416.9" y="36.3">A</text>
<text x="47.9" y="66.9">55</text>
<text x="416.9" y="111.3">B</text>
<text x="256.8" y="147.1">12×M2.5-6H</text>
<text x="282.8" y="147.1">6</text>
<text x="262.2" y="161.1">4×</text>
<text x="272.2" y="161.1">2</text>
<text x="276.3" y="157">H7</text>
<text x="138.4" y="173.3">55</text>
<text x="416.9" y="185.3">C</text>
<text x="374.1" y="247.7">AL6061-T6</text>
<text x="374.1" y="261.4">GB/T3880-2006</text>
<text x="416.7" y="264.6">D</text>
<text x="343.1" y="276">2026/9/3</text>
<text x="377.5" y="276">01</text>
<text x="394.8" y="276">0.1</text>
<text x="406.3" y="276">1:1</text>
<text x="401.4" y="283">A3</text>
<text x="49.6" y="295.6">1</text>
<text x="154.9" y="296">2</text>
<text x="264.7" y="296">3</text>
<text x="366.6" y="296">4</text>
</g>
<text font-size="3.8" x="36.7" y="14.2">ROBOSKIN.0157</text>
<g font-size="3.5" fill="#111">
<text x="297.3" y="240.2">קלחה םש</text>
<text x="375.1" y="240.2">רמוח</text>
<text x="404.4" y="240.2">תומכ</text>
<text x="375.1" y="254.2">רמוחה ןקת</text>
<text x="226.6" y="267.6">/ Limitוניוצ אלש תולוביס</text>
<text x="340.8" y="268.4">ךיראת</text>
<text x="289.3" y="274.9">ןונכת</text>
<text x="327.2" y="275.4">ןונכת</text>
<text x="289.3" y="282.4">הקידב</text>
<text x="327.2" y="282.3">הקידב</text>
<text x="372" y="282.4">ןויליג לדוג</text>
<text x="289.3" y="289.5">רושיא</text>
<text x="327.2" y="289.4">רושיא</text>
<text x="373.9" y="289.2">1ךותמ 1 ןויליג</text>
</g>
<g font-size="3.3" fill="#111">
<text x="150.2" y="215.3">Rרזיילב ןאכ טורחל</text>
<text x="7" y="277.2">המיתח</text>
<text x="7" y="290.3">ךיראת</text>
</g>
<text font-size="3.2" fill="#111" x="393.7" y="267.8">לקשמ</text>
<text font-size="3.1" fill="#111" x="220.6" y="248.1">העיבצ</text>
<text font-size="3" fill="#111" x="205.7" y="258.2">תורעה</text>
<g font-size="2.9" fill="#111">
<text x="375.8" y="22.5">רתי</text>
<text x="375.8" y="25.6">:</text>
<text x="376.6" y="25.6">םיחטשמה</text>
</g>
<text font-size="2.9" x="328.5" y="232.7">ROBOSKIN</text>
<g font-size="2.8" fill="#111">
<text x="337.9" y="239.6">טוטרשה ההזמ</text>
<text x="217.4" y="284.1">\ Chamferהזאפ</text>
<text x="258" y="284.2">/ Angleתיווז</text>
</g>
<g font-size="2.8">
<text x="334.9" y="253.6">ROBOSKIN.0157</text>
<text x="205.6" y="280.8">±0.05</text>
<text x="207" y="277.2">&gt;0.5</text>
<text x="216" y="280.8">±0.05</text>
<text x="217.9" y="277.2">＞3</text>
<text x="227" y="280.8">±0.1</text>
<text x="228.5" y="277.2">＞6</text>
<text x="236.3" y="280.8">±0.15</text>
<text x="237.5" y="277.2">＞30</text>
<text x="247.4" y="280.8">±0.2</text>
<text x="247.4" y="277.2">＞120</text>
<text x="257.1" y="280.8">±0.3</text>
<text x="257.1" y="277.2">＞400</text>
<text x="266.6" y="277.2">＞1000</text>
<text x="267.3" y="280.8">±0.5</text>
<text x="278" y="277.2">＞2000</text>
<text x="279.9" y="280.8">±1</text>
<text x="207" y="287.8">&gt;0.5</text>
<text x="217.9" y="287.8">＞3</text>
<text x="228.5" y="287.8">＞6</text>
<text x="237.5" y="287.8">＞30</text>
<text x="248.4" y="287.8">&lt;10</text>
<text x="257.8" y="287.8">＞10</text>
<text x="268" y="287.8">＞50</text>
<text x="278.5" y="287.8">＞120</text>
<text x="207.1" y="291.3">±0.2</text>
<text x="217.3" y="291.3">±0.5</text>
<text x="228.5" y="291.3">±1</text>
<text x="238.7" y="291.3">±2</text>
<text x="248.6" y="291.1">±1°</text>
<text x="257.8" y="291.1">±30’</text>
<text x="268.1" y="291.1">±10’</text>
<text x="278.6" y="291.2">±20’</text>
</g>
<g font-size="2.7" fill="#111">
<text x="303.3" y="267.7">תווצ שיא</text>
<text x="34.6" y="275.9">IT13;תלוביס תגרד GB/T 1800.3-98, יפל :וניוצ אלש תויווק תודימל תולוביס3.</text>
</g>
<g font-size="2.6" fill="#111">
<text x="215.3" y="239.5">חטש ינפ לופיט</text>
<text x="39.4" y="255.7">תוינכט תושירד</text>
</g>
<g font-size="2.5" fill="#111">
<text x="251.9" y="239.4">)ימיכ לופיט תוברל( ימרת לופיט</text>
<text x="373.2" y="267.3">הסרג רפסמ</text>
<text x="404.8" y="267.3">הדימ הנק</text>
</g>
<g font-size="2.4">
<text x="54" y="64.4">+0.15</text>
<text x="54" y="66.9">+0.05</text>
<text x="282.4" y="158.7">+0.01</text>
<text x="283.6" y="161.1">0</text>
<text x="144.5" y="170.8">+0.15</text>
<text x="144.5" y="173.3">+0.05</text>
</g>
<text font-size="2.3" x="342.2" y="226.5">ROBOSKIN</text>
<g font-size="2.3" fill="#111">
<text x="231.9" y="273">\ Liner Measureתיווק הדימ</text>
<text x="34.5" y="280.3">K;הגרד GB/T1184-1996, יפל :וניוצ אלש םוקימו הרוצ תולוביס4.</text>
</g>
<g font-size="2" fill="#111">
<text x="3.3" y="219">םיפתושמ םיקלח םושיר</text>
<text x="3.3" y="221">רזוח שומישב וא</text>
<text x="7.1" y="224.2">תקתעה</text>
<text x="7.1" y="226.3">טוטרש</text>
<text x="5.6" y="250.2">טוטרש רפסמ</text>
<text x="294.5" y="251.9">תסרג - דיה ףכ שרוש ףוג</text>
<text x="5.6" y="252.3">םדוק רוקמ</text>
<text x="294.5" y="254">הארמ</text>
<text x="7" y="263.1">רפסמ</text>
<text x="7" y="265.3">רוקמ טוטרש</text>
<text x="33.9" y="265.8">רמוח יפדוע ,תודח תוניפ ריסהל שי1.</text>
<text x="33.9" y="267.9">;</text>
<text x="34.4" y="267.9">םידרגו</text>
<text x="33.9" y="270.6">םירוח יחתפ תוהקל שי: 0.5×45°; וניוצ אלש תווצק תייהק2.</text>
<text x="33.9" y="272.7">;</text>
<text x="34.4" y="272.7">םיגרבותמ</text>
<text x="305.4" y="274.2">Zhang</text>
<text x="305.4" y="276.3">Zhengyu</text>
<text x="33.9" y="287">;</text>
<text x="33.9" y="284.9">לש דועיתו הקידב תובייחמה תויטירק תודימ ןה ▲ תונמוסמה תודימ5.</text>
<text x="34.4" y="287">טירפ לכ</text>
</g>
<g font-size="1.7" fill="#111">
<text x="7" y="238.6">טוטרשה</text>
<text x="7" y="236.8">קתעה תקידב</text>
</g>
</svg>
